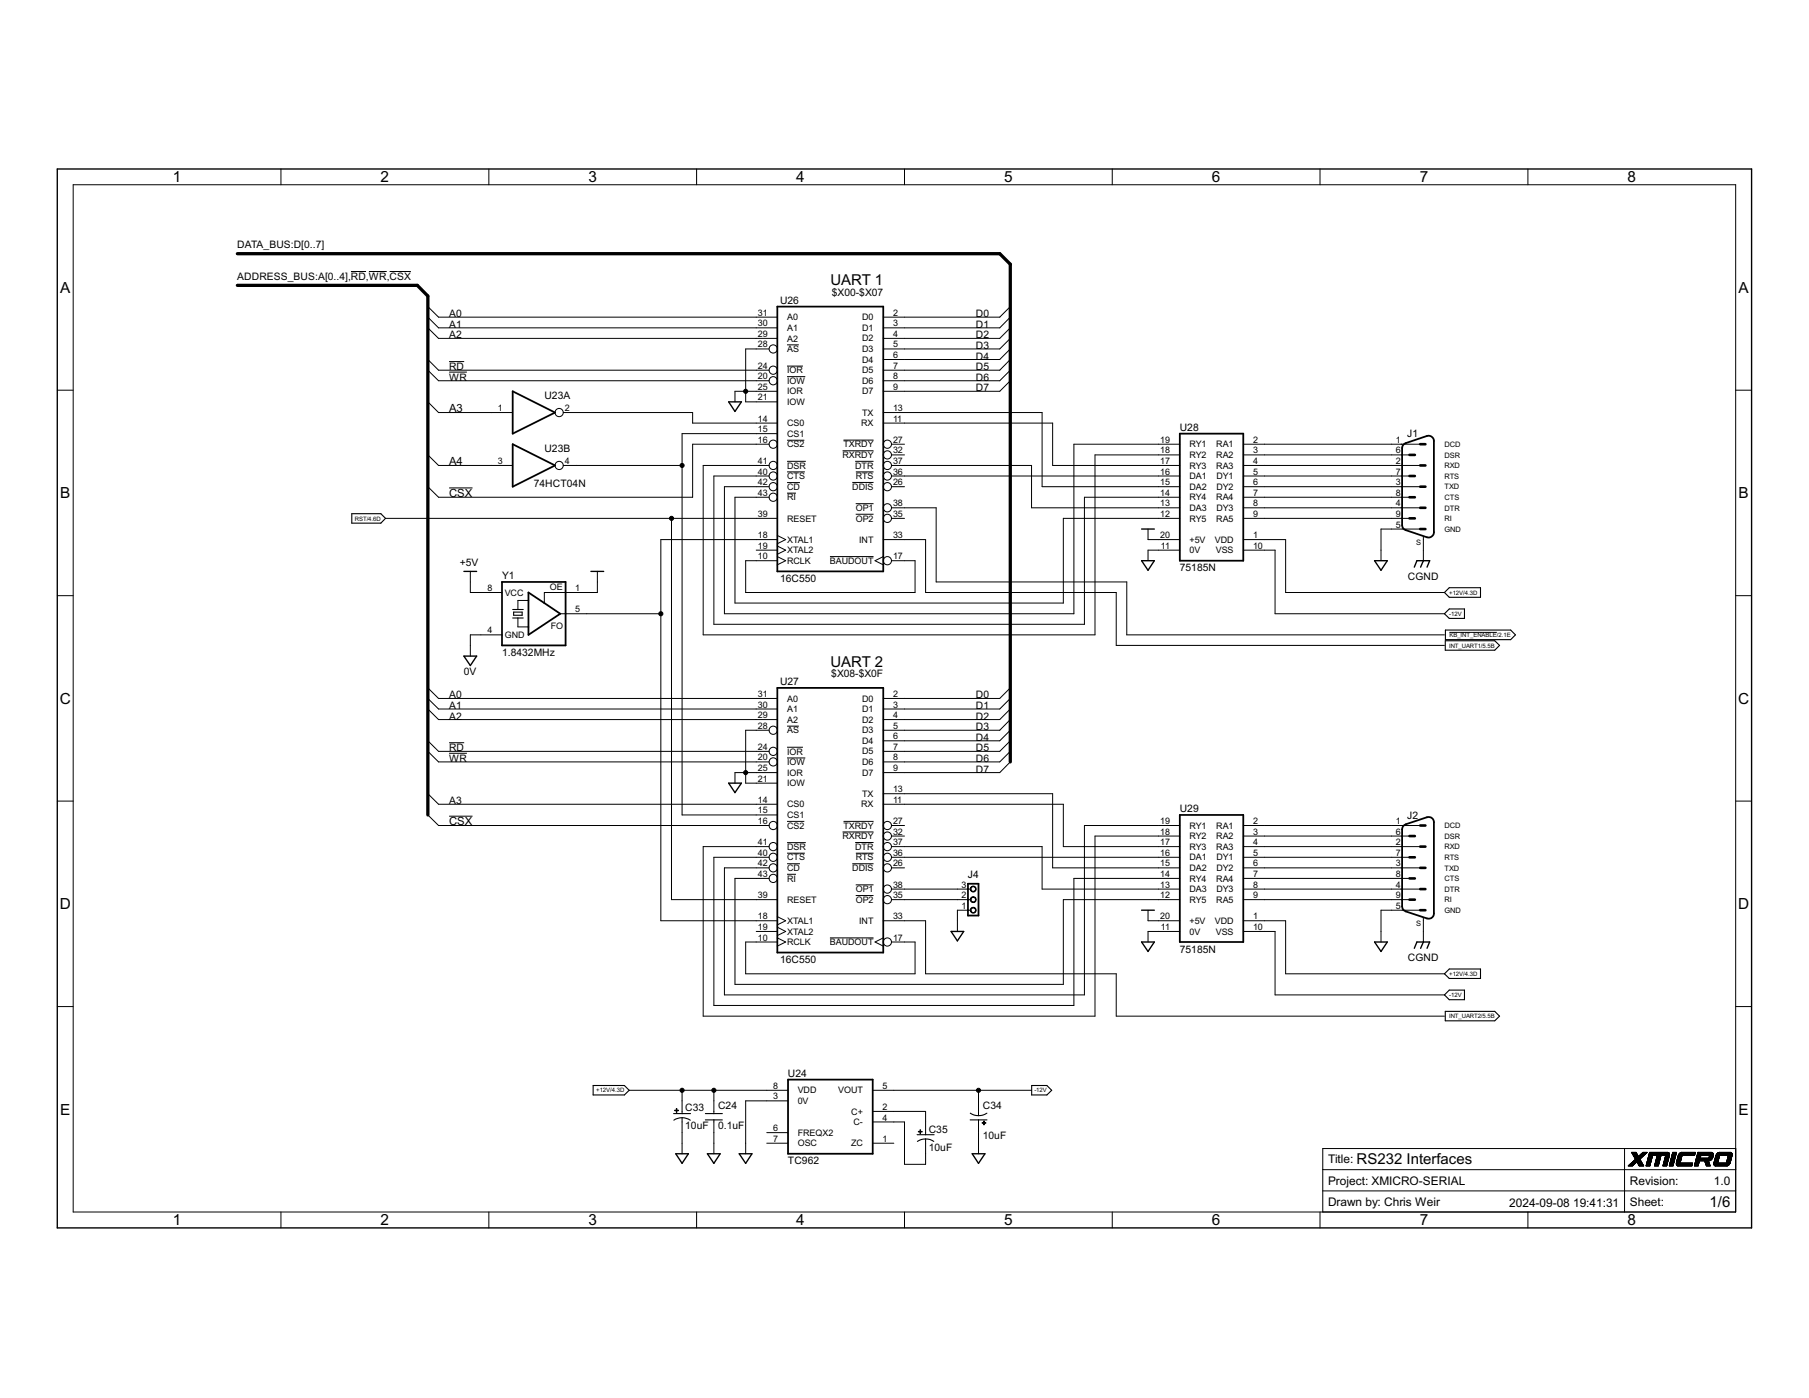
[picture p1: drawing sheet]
<svg xmlns="http://www.w3.org/2000/svg" width="279mm" height="216mm" viewBox="0 0 279 216" stroke-linecap="round" stroke-linejoin="round" font-family="sans-serif">
<g fill="none" stroke="#000" stroke-width=".15">
<path d="M11.3 28.5h256.8v158.7h-256.8zM43.4 26.1v2.4M75.5 26.1v2.4M107.6 26.1v2.4M139.7 26.1v2.4M171.8 26.1v2.4M203.9 26.1v2.4M236 26.1v2.4M54.2 41.9h2.3M57 41.9h2.7M60.2 41.9h3.3M66.1 47.3l1.6 1.7h52.4"/>
<path d="M66.1 49l1.6 1.6h52.4M66.1 50.6l1.6 1.7h52.4M66.1 55.5l1.6 1.7h51.1M66.1 57.2l1.6 1.6h51.1M69.4 55.8h2.3M69.4 57.5h2.7M118.8 53.9h-3.6v8.2h4.9M121.6 58.2h2.8M121.6 56.5h2.4M121.6 53.3h1.8M156 47.3l-1.6 1.7h-18M156 49l-1.6 1.6h-18"/>
<path d="M156 50.6l-1.6 1.7h-18M156 52.3l-1.6 1.6h-18M156 53.9l-1.6 1.6h-18M156 55.5l-1.6 1.7h-18M156 57.2l-1.6 1.6h-18M156 58.8l-1.6 1.6h-18M8.8 60.3h2.5M66.1 62.1l1.6 1.6h11.5M66.1 70.3l1.6 1.6h11.5M69.4 75.4h3.6M87 63.7h20v1.6h13.1M87 71.9h18.3"/>
<path d="M118.8 68.6h-11.8v8.2h-39.3l-1.6-1.6M118.8 76.8h-5.3v16.3h50.7v-13h18M118.8 73.5h-8.5v22.9h57.2v-19.6h14.7M120.1 60.4h-6.6v1.7M120.1 67h-14.8v58.9h14.8M121.6 68h2.6M121.6 74.5h1.9M121.6 72.9h2.7M121.6 71.2h2.9M121.6 76.2h1.3M130.1 69.6h4.8M130.3 68h4.6"/>
<path d="M131.6 74.5h3.3M132.1 71.2h2.8M132.2 79.4h2.7M132.2 77.8h2.7M132.2 72.9h2.7M136.4 65.3h26.2v6.6h19.6M136.4 63.7h24.6v11.5h21.2M137.7 68.6h2M137.7 75.2h2M137.7 70.3h2M137.7 73.5h44.5M137.7 71.9h21.6v6.5h22.9"/>
<path d="M137.7 78.4h6.9v11.5h29.4v8.1h49.1M182.2 68.6h-16.3v26.2h-54v-19.6h6.9M182.2 70.3h-13.1v27.7h-60.5v-26.1h10.2M192 68.6h27.4M192 75.2h27.4M192 70.3h25.7M192 73.5h25.7M192 71.9h27.4M192 78.4h27.4M192 76.8h25.7M268.1 60.3h2.4M8.8 92h2.5"/>
<path d="M59.5 80.1h60.6M72.6 88.2v3.3h4.9M77.5 98h-4.9v3.3M80 95.4v1.4h1.6M81.6 92.7h-1.6v1.4M86.5 94.8h15.6M92.3 88.2v3.3h-8.2v1.6M103.7 80.1v58.8h16.4M116.8 85h3.3M120.1 86l1.2 .6-1.2 .6M120.1 86.6h-4.9v4.9h26.1v-4.9h-3.6M120.1 82.7l1.2 .6-1.2 .7"/>
<path d="M120.1 83.3h-18v58.9h18M120.1 84.3l1.2 .7-1.2 .6M128.2 86h6.7M136.4 86l-1.3 .6 1.3 .6M136.4 83.3h6.6v8.2h29.4v8.2h50.7M137.7 80.1h2M177.3 81.7v1.6h4.9M182.2 85h-4.9v1.6M192 83.3h6.6v8.2h24.5M192 85h4.9v9.8h26.2M192 80.1h25.7M219.4 81.7h-6.1v4.9"/>
<path d="M219.8 82.8v3.8M223.9 97.7h7.3M268.1 92h2.4M66.1 106.2l1.6 1.7h52.4M66.1 107.9l1.6 1.6h52.4M66.1 109.5l1.6 1.6h52.4M66.1 114.4l1.6 1.6h51.1M66.1 116l1.6 1.7h51.1M69.4 114.7h2.3M69.4 116.3h2.7M118.8 112.8h-3.6v8.1h4.9M120.1 119.3h-6.6v1.6"/>
<path d="M121.6 117.1h2.8M121.6 115.4h2.4M121.6 112.1h1.8M156 106.2l-1.6 1.7h-18M156 107.9l-1.6 1.6h-18M156 109.5l-1.6 1.6h-18M156 111.1l-1.6 1.7h-18M156 112.8l-1.6 1.6h-18M156 114.4l-1.6 1.6h-18M156 116l-1.6 1.7h-18M156 117.7l-1.6 1.6h-18M8.8 123.7h2.5"/>
<path d="M66.1 122.6l1.6 1.6h52.4M66.1 125.9l1.6 1.6h51.1M69.4 126h3.6M118.8 135.7h-5.3v16.3h50.7v-13.1h18M118.8 132.4h-8.5v22.9h55.6v-19.6h16.3M121.6 126.9h2.6M121.6 133.4h1.9M121.6 131.8h2.7M121.6 130.1h2.9M121.6 135h1.3M130.1 128.5h4.8M130.3 126.9h4.6"/>
<path d="M131.6 133.4h3.3M132.1 130.1h2.8M132.2 138.3h2.7M132.2 136.7h2.7M132.2 131.8h2.7M136.4 124.2h27.8v6.5h18M136.4 122.6h26.2v11.4h19.6M137.7 127.5h2M137.7 134h2M137.7 129.1h2M137.7 138.9h12.2M137.7 132.4h44.5"/>
<path d="M137.7 130.7h23.3v6.6h21.2M137.7 137.3h12.2M182.2 127.5h-14.7v26.1h-55.6v-19.6h6.9M182.2 129.1h-13.1v27.8h-60.5v-26.2h10.2M192 127.5h27.4M192 134h27.4M192 129.1h25.7M192 138.9h25.7M192 132.4h25.7M192 130.7h27.4M192 137.3h27.4M192 135.7h25.7"/>
<path d="M268.1 123.7h2.4M8.8 155.4h2.5M116.8 143.8h3.3M120.1 144.8l1.2 .7-1.2 .6M120.1 145.5h-4.9v4.9h26.1v-4.9h-3.6M120.1 141.6l1.2 .6-1.2 .6M120.1 143.2l1.2 .6-1.2 .7M128.2 144.8h6.7M136.4 144.8l-1.3 .7 1.3 .6M136.4 142.2h6.6v8.2h29.4v6.5h50.7M149.9 140.6h-2v3.2M177.3 140.6v1.6h4.9"/>
<path d="M182.2 143.8h-4.9v1.7M192 142.2h6.6v8.2h24.5M192 143.8h4.9v9.8h26.2M219.4 140.6h-6.1v4.9M219.8 141.7v3.8M268.1 155.4h2.4M97.2 168.4h24.5M105.3 168.4v3.6M105.3 172.6v5.6M110.3 168.4v3.6M110.3 173v5.2M118.4 176.6h3.3"/>
<path d="M118.4 174.9h3.3M121.7 170h-6.5v8.2M134.8 171.6h8.2v3.6M134.8 173.3h4.9v6.5h3.3v-3.9M134.8 168.4h24.5M134.8 176.6h3.2M151.1 168.4v3.9M151.1 173v5.2M250.9 177.4v9.8M251.7 179.9h.6M251.9 179.7h.7M252 178h.7"/>
<path d="M252.1 178h.6M252.1 178.1h.7M252.1 178.2h.7M252.1 179.5h.7M252.2 178.2h.6M252.2 178.3h.7M252.2 179.4h1.3M252.2 178.4h.7M252.2 180h-.6M252.2 179.4h1.2M252.3 179.9h-.7M252.3 178.4h.6"/>
<path d="M252.3 179.3h1.1M252.3 178.5h.7M252.3 179.9h-.6M252.3 178.6h.7M252.4 179.2h1M252.4 178.6h1.3M252.4 179.8h-.7M252.4 179.8h-.6M252.4 178.7h1.2M252.5 179.2h.8M252.5 179.7h-.7M252.5 178.8h1"/>
<path d="M252.5 179.1h.8M252.5 178.8h.9M252.5 178.9h.9M252.5 179.7h-.6M252.6 179.6h-.7M252.6 179h.7M252.6 179.6h-.6M252.7 179.5l-.7 .1M252.7 179.5h-.6M252.8 179.4l-.7 .1M252.8 179.4l.7 .1M252.9 179.5h.6"/>
<path d="M252.9 179.5l.7 .1M252.9 179.6h.7M253 179.7h.6M253 179.7h.7M253 179.8h.7M253.1 179.9h.6M253.1 179.9h.7M253.1 178.6h.6M253.1 180h.7M253.3 179h-.7M253.3 178.4h.7M253.4 178.9h-.8"/>
<path d="M253.6 178.2h.6M253.6 178.7h-1.2M253.7 178h.6M253.8 178.5l-.7 .1M253.8 178.5h-.6M253.9 178.5h-.7M253.9 178.4h-.6M254 178.4h-.7M254 178.3h-.6M254.1 178.3h-.7M254.1 178.2h-.7M254.2 178.2h-.7"/>
<path d="M254.2 178.1h-.6M254.3 179.9h.5M254.3 179.9h.6M254.3 179.8h.6M254.3 178.1h-.7M254.3 179.7h.6M254.4 179.6h.5M254.4 179.5h.6M254.4 178h-.7M254.4 179.4h.6M254.4 179.3h.6M254.4 179.2h.6"/>
<path d="M254.5 179.2h.5M254.5 179.1h.6M254.5 179h.6M254.5 178.9h.6M254.6 178.9h.5M254.6 178.8h.5M254.6 178.7h.6M254.6 178.6h.6M254.6 178.5h.6M254.7 178.5h.5M254.7 178.4h3.1M254.7 178.3h3.1"/>
<path d="M254.7 178.2h3.1M254.7 178.1h3.1M254.8 178l3 .1M254.8 178h2.9M254.8 180h-.5M254.9 179.7h-.6M255 179.4h-.6M255 179.3h-.6M255.1 179.2h-.6M255.1 179.1h-.6M255.2 178.7l-.6 .1M255.2 178.6l-.6 .1"/>
<path d="M255.2 178.5h-.6M255.2 178.4l-.4 1.7M255.6 180h.5M255.6 179.9h.6M255.6 179.8h.6M255.6 179.7h.6M255.7 179.7h.5M255.7 179.6h.5M255.7 179.5h.6M255.7 179.4h.6M255.7 179.3h.6M255.8 179.3h.5"/>
<path d="M255.8 179.2h.5M255.8 179.1h.6M255.8 179h.6M255.8 178.9h.6M255.9 178.8h.5M255.9 178.8h.6M255.9 178.7h.6M255.9 178.6h.6M255.9 178.5h.6M256 178.4l-.5 1.6h.6l.4-1.6M256.2 179.9h-.6M256.2 179.8h-.6"/>
<path d="M256.2 179.7h-.6M256.3 179.4l-.6 .1M256.3 179.2h-.5M256.4 179.1h-.6M256.4 179h-.6M256.4 178.9h-.6M256.5 178.5l-.6 .1M256.5 178.5h-.5M256.9 179.9h.6M256.9 179.8h.6M256.9 179.7h.6M257 179.6h.5"/>
<path d="M257 179.5h.6M257 179.4h.6M257 179.3h.6M257.1 179.2h.5M257.1 179.1h.6M257.1 179h.6M257.1 178.9h.6M257.2 178.9h.5M257.2 178.8h.5M257.2 178.7h.6M257.2 178.6h.6M257.2 178.5h.6"/>
<path d="M257.3 178.5h.5M257.3 178.4l-.5 1.7 .6-.1M257.5 180h-.6M257.5 179.6h-.5M257.6 179.5l-.6 .1M257.6 179.3h-.6M257.7 179h-.6M257.7 178.9h-.5M257.8 178.1l-.2-.1h-2.8l-.6 2.1 .6-.1M257.8 178.1v.1M257.8 178.6l-.6 .1M257.8 178.4h-3.1"/>
<path d="M257.8 178.2v.3M257.8 178.5l-.4 1.6M257.9 180h.5M257.9 179.9h.5M257.9 179.8h.5M257.9 179.8h.6M257.9 179.7h.6M257.9 179.6h.6M258 179.5h.5M258 179.4h.6M258 179.3h.6M258 179.2h.6"/>
<path d="M258.1 179.1h.5M258.1 179h.6M258.1 178.9h.6M258.1 178.8h.6M258.2 178.7h.5M258.2 178.6h.6M258.2 178.5h.6M258.2 178.4h.6M258.3 178.4h.5M258.3 178.3h.5M258.3 178.2h.6M258.3 178.1h.6"/>
<path d="M258.3 178h.6M258.4 178h.5l-.5 2h-.6zM258.5 179.6h-.6M258.5 179.5l-.5 .1M258.6 179.3h-.6M258.7 179h-.6M258.7 178.9h-.6M258.7 178.7l-.6 .1M258.8 178.6l-.6 .1M258.8 178.3h-.5M258.9 178.2h-.6M258.9 179.6h2.5l-.1 .4h-2.2"/>
<path d="M258.9 179.8h2.5M258.9 179.7h2.5M258.9 178.1h-.6M258.9 179.8v.1M258.9 179.7v.1M258.9 179.9h2.4M258.9 179.5h.6M258.9 178h-.6M258.9 179.9h.1M258.9 179.5v.2M259 179.9h2.3M259 179.5h.5"/>
<path d="M259 179.9l.1 .2M259 180h2.3M259 179.4h.5M259 179.3h.6M259 179.2h.6M259 179.1h.6M259.1 179h.5M259.1 179h.6M259.1 178.9h.6M259.1 178.8h.6M259.1 178.7h.6M259.2 178.6h.5"/>
<path d="M259.2 178.6h.6M259.2 178.5h.6M259.2 178.4h2.5M259.2 178.4l-.3 1.1M259.3 178.4h2.4M259.3 178.3h2.4M259.3 178.3l-.1 .1M259.3 178.2h2.5M259.4 178.2h2.4M259.4 178.2l-.1 .1M259.4 178.1h2.4M259.5 178.1h2.3"/>
<path d="M259.5 178.1l.2-.1h2.1l-.1 .4h-2.5M259.5 179.6h-.6M259.5 178.1l-.1 .1M259.5 179.4l-.5 .1M259.6 179.3l-.6 .1M259.6 178h2.2M259.6 179.3h-.6M259.7 178.9h-.6M259.7 178.8l-.6 .1M259.8 178.5h-.6M259.8 178.4l-.3 1.2M261.4 179.7h-2.5"/>
<path d="M261.7 179.9h.6M261.8 179.8h.5M261.8 178.3h-2.5M261.8 179.7h.6M261.8 179.6h.6M261.8 179.5h.6M261.9 179.5h.5M261.9 179.4h.5M261.9 179.2h2.2M262 179h2.4M262 178.9h2.4M262 178.9h2.5"/>
<path d="M262 178.8h2.5M262 178.8h.6M262 178.7h.6M262.1 178.7h.5M262.1 178.6h.5M262.1 178.6h.6M262.1 178.5h.6M262.1 178.4h2.5M262.1 178.3h2.5M262.2 178.3h2.4M262.2 178.2h2.4M262.2 178.1h2.4"/>
<path d="M262.2 178l2.3 .1M262.2 178h2.3M262.3 178l-.6 2.1 .6-.1M262.3 178h2.2M262.3 178l.4 .4-.1 .5M262.3 180h-.6M262.4 179.7h-.6M262.4 179.4h-.5M262.5 179.3h-.6M262.5 179.3l-.2 .8M262.7 178.6h-.6M262.7 178.5h-.6"/>
<path d="M263.3 179.3h.6M263.3 179.3l.3 .8M263.3 179.4h.6M263.3 179.3l.6 .1M263.4 179.5h.5M263.4 179.6h.6M263.4 179.7h.6M263.5 179.8h.5M263.5 179.9h.6M263.5 179.8h.6M263.5 180h.6M263.8 179.3l.3 .8-.6-.1"/>
<path d="M263.9 178.8h.6M264 178.8h.5M264 178.7h.5M264 179.3h-2.1M264 178.6h.6M264 178.5h.6M264.1 178.4l-.2 .5M264.2 179.2h-2.3M264.2 179.2l-.2 .1M264.3 179.1h-2.4M264.3 179.1l-.1 .1M264.3 179.1h-2.3"/>
<path d="M264.4 179l-.1 .1M264.4 179h-2.4M264.5 178l.1 .2M264.5 178.9l-.1 .1M264.5 178.8v.1M264.5 178.7l-.5 .1M264.5 178.7v.1M264.6 178.6l-.6 .1M264.6 178.2h.1M264.6 178.5h-.6M264.6 178.2v.1M264.6 178.5l-.1 .2"/>
<path d="M264.6 178.4h-2.5M264.6 178.3v.1M264.6 178.4v.1M264.7 179.7h2.4M264.7 179.7v.1M264.7 179.9h2.4M264.7 179.8h2.4M264.7 179.7h2.5M264.7 179.5h.6M264.7 179.5v.1M264.7 179.6v.1M264.7 179.8l.1 .1"/>
<path d="M264.8 179.9h2.2M264.8 179.5h.5M264.8 179.9v.1M264.8 180h2.2M264.8 179.4h.5M264.8 179.3h.5M264.8 179.3h.6M264.8 179.2h.6M264.8 179.1h.6M264.9 179h.5M264.9 179h.6M264.9 178.9h.6"/>
<path d="M264.9 178.8h.6M264.9 178.7h.6M265 178.7h.5M265 178.6h.6M265 178.5h.6M265 178.5l-.3 1M265 178.4h2.5M265.1 178.4h2.4M265.1 178.3h2.4M265.2 178.2h2.3M265.3 178.1h2.2M265.3 179.6h-.6"/>
<path d="M265.3 178.1l-.3 .4M265.3 179.5h-.5M265.3 178.1h2.1M265.4 178h2M265.4 178l-.1 .1M265.4 179.2h-.6M265.4 179.1h-.5M265.5 178.8h-.6M265.5 178.7h-.5M265.6 178.6h-.6M265.6 178l-.3 1.6M266.7 179.5h.5"/>
<path d="M266.7 179.5h.6M266.7 179.4h.6M266.7 179.3h.6M266.7 179.2h.6M266.8 179.2h.5M266.8 179.1h.5M266.8 179.1h.6M266.8 179h.6M266.8 178.9h.6M266.8 178.8h.6M266.9 178.7h.5M266.9 178.6h.6"/>
<path d="M266.9 178.5h.6M267 178.5h.5M267 178.4l-.4 1.2M267 179.9l-.3 .2M267.1 179.9h-.1M267.1 179.8h-2.4M267.1 179.7v.2M267.2 179.7h-.1M267.2 179.6h-2.5M267.2 179.6h-.6M267.2 179.6v.1M267.3 179.5h-.6"/>
<path d="M267.3 179.3l-.6 .1M267.3 179.3h-.6M267.4 179h-.6M267.4 178h.1M267.4 178l.1 .1M267.4 178.8h-.5M267.5 178.7h-.6M267.5 178.1v.1M267.5 178.6h-.6M267.5 178.1h-2.3M267.5 178.5l-.3 1.1M267.5 178.4h-2.5"/>
<path d="M267.5 178.3h-2.4M267.5 178.2h-2.4M267.5 178.4v.1M267.5 178.2v.2M268.1 177.4h-63.8v9.8M43.4 187.2v2.4M75.5 187.2v2.4M107.6 187.2v2.4M139.7 187.2v2.4M171.8 187.2v2.4M203.9 187.2v2.4M204.3 180.6h63.8"/>
<path d="M204.3 183.9h63.8M236 187.2v2.4M252.1 180l-.6 .1 1.1-1.1-.6-1h.7l.3 .6 .8-.6h.6l-1.1 1 .6 1.1-.7-.1-.4-.6-.7 .7M252.2 180h-.7M253.2 180h.6M254.3 180h.5M256.9 180h.5M257.8 180h.6M261.7 180h.6M264.8 180h2.1M264.8 180h.1M264.9 180h.1"/>
<path d="M264.9 180h1.9M264.9 180l.1 .1"/>
<circle cx="119.4" cy="53.9" r=".64"/>
<circle cx="119.4" cy="58.8" r=".64"/>
<circle cx="119.4" cy="57.2" r=".64"/>
<circle cx="86.4" cy="71.9" r=".64"/>
<circle cx="86.4" cy="63.7" r=".64"/>
<circle cx="119.4" cy="68.6" r=".64"/>
<circle cx="119.4" cy="73.5" r=".64"/>
<circle cx="119.4" cy="75.2" r=".64"/>
<circle cx="119.4" cy="76.8" r=".64"/>
<circle cx="119.4" cy="71.9" r=".64"/>
<circle cx="137.1" cy="68.6" r=".64"/>
<circle cx="137.1" cy="73.5" r=".64"/>
<circle cx="137.1" cy="70.3" r=".64"/>
<circle cx="137.1" cy="75.2" r=".64"/>
<circle cx="137.1" cy="71.9" r=".64"/>
<circle cx="137.1" cy="78.4" r=".64"/>
<circle cx="137.1" cy="80.1" r=".64"/>
<circle cx="137.1" cy="86.6" r=".64"/>
<circle cx="119.4" cy="112.8" r=".64"/>
<circle cx="119.4" cy="117.7" r=".64"/>
<circle cx="119.4" cy="116" r=".64"/>
<circle cx="119.4" cy="127.5" r=".64"/>
<circle cx="119.4" cy="130.7" r=".64"/>
<circle cx="119.4" cy="134" r=".64"/>
<circle cx="119.4" cy="132.4" r=".64"/>
<circle cx="119.4" cy="135.7" r=".64"/>
<circle cx="137.1" cy="134" r=".64"/>
<circle cx="137.1" cy="127.5" r=".64"/>
<circle cx="137.1" cy="138.9" r=".64"/>
<circle cx="137.1" cy="137.3" r=".64"/>
<circle cx="137.1" cy="129.1" r=".64"/>
<circle cx="137.1" cy="130.7" r=".64"/>
<circle cx="137.1" cy="132.4" r=".64"/>
<circle cx="137.1" cy="145.5" r=".64"/>
</g>
<g fill="none" stroke="#000" stroke-width=".17">
<path d="M54.3 79.3h4.5l.7 .8-.7 .7h-4.5zM79.2 95.4h1.6M79.2 94.1h1.6M79.3 94.5h1.3v.5h-1.3zM223.1 91.5l.7-.7h4.9v1.4h-4.9zM223.1 94.8l.7-.8h2.4v1.5h-2.4zM223.2 99h7.7l.7 .7-.7 .7h-7.7zM223.2 97.3h10.1l.8 .7-.8 .8h-10.1zM223.2 156.2h7.7l.7 .7-.7 .7h-7.7zM223.8 149.6h4.9v1.5h-4.9l-.7-.7zM223.8 152.9h2.4v1.5h-2.4l-.7-.8zM91.6 167.6h4.8l.8 .8-.8 .7h-4.8z"/>
<path d="M104 172h2.7M104.1 173a2.31 2.31 0 0 1 2.5 0M108.9 173h2.7M108.9 172h2.7M141.6 175.2h2.7M141.7 176.3a2.31 2.31 0 0 1 2.5 0M149.8 173h2.6M149.9 171.9a2.34 2.34 0 0 0 2.5 0M159.3 167.6h2.4l.7 .8-.7 .7h-2.4z"/>
</g>
<path d="M120.1 47.3h16.3v40.9h-16.3zM79.2 68.6l6.5 3.3-6.5 3.3zM79.2 60.4l6.5 3.3-6.5 3.3zM182.2 67h9.8v19.6h-9.8zM216.7 68.7l.4-.3 3.3-1.1a.82 .82 0 0 1 1.1 .8v14.1a.83 .83 0 0 1-1.1 .8l-3.3-1.1a.78 .78 0 0 1-.5-.8v-11.9zM77.5 89.9h9.9v9.8h-9.9zM81.6 91.5l4.9 3.3-4.9 3.2zM120.1 106.2h16.3v40.9h-16.3zM149.5 136.5h1.6v4.9h-1.6zM182.2 125.9h9.8v19.6h-9.8zM216.7 127.6l.4-.3 3.5-1.1a.8 .8 0 0 1 .9 .8v14.1a.8 .8 0 0 1-1.1 .7l-3.3-1a.79 .79 0 0 1-.5-.8v-11.9zM121.7 166.7h13.1v11.5h-13.1z" fill="none" stroke="#000" stroke-width=".28"/>
<g fill="none" stroke="#000" stroke-width=".21">
<path d="M8.8 26.1h261.7v163.5h-261.7zM112.5 62.1h2l-1 1.4zM71.6 88.2h2M91.3 88.2h1.9M176.3 86.6h2l-1 1.5zM176.3 81.7h2M212.3 86.6h2l-1 1.5zM218.4 87.6l.4-1h2l-.4 1M219.8 86.6l-.4 1M71.6 101.3h2l-1 1.5zM112.5 120.9h2l-1 1.5zM146.9 143.8h1.9l-.9 1.5z"/>
<path d="M176.3 145.5h2l-1 1.4zM176.3 140.6h2M212.3 145.5h2l-1 1.4zM218.4 146.5l.4-1h2l-.4 1M219.8 145.5l-.4 1M104.4 178.2h1.9l-1 1.5zM109.3 178.2h1.9l-.9 1.5zM114.2 178.2h1.9l-.9 1.5zM150.2 178.2h1.9l-1 1.5z"/>
</g>
<g fill="#000" stroke="#000" stroke-width=".15">
<path d="M150 136.9a.46 .46 0 0 1 .7 .2 .46 .46 0 0 1-.3 .6 .46 .46 0 0 1-.5-.4h.1a.37 .37 0 0 1 .5-.3 .37 .37 0 0 1 .1 .6 .37 .37 0 0 1-.6-.1v-.2h-.1z" fill-rule="evenodd"/>
<path d="M150 138.6a.46 .46 0 0 1 .7 .1 .46 .46 0 0 1-.3 .7 .46 .46 0 0 1-.5-.5h.1a.37 .37 0 0 1 .5-.3 .37 .37 0 0 1 .1 .6 .37 .37 0 0 1-.6-.1v-.2h-.1z" fill-rule="evenodd"/>
<path d="M150 140.2a.46 .46 0 0 1 .7 .2 .46 .46 0 0 1-.3 .6 .46 .46 0 0 1-.5-.4h.1a.36 .36 0 0 1 .5-.3 .36 .36 0 0 1 .1 .6 .36 .36 0 0 1-.6-.2v-.1h-.1z" fill-rule="evenodd"/>
<circle cx="105.3" cy="71.9" r=".32"/>
<circle cx="115.2" cy="60.4" r=".32"/>
<circle cx="102.1" cy="94.8" r=".32"/>
<circle cx="103.7" cy="80.1" r=".32"/>
<circle cx="115.2" cy="119.3" r=".32"/>
<circle cx="105.3" cy="168.4" r=".32"/>
<circle cx="110.3" cy="168.4" r=".32"/>
<circle cx="151.1" cy="168.4" r=".32"/>
</g>
<g fill="none" stroke="#000" stroke-width=".4">
<path d="M217.7 76.8h.8M217.7 73.5h.8M217.7 70.3h.8M219.4 78.4h.8M219.4 75.2h.8M219.4 71.9h.8M219.4 68.6h.8M217.7 80.1h.8M219.4 81.7h.8M217.7 138.9h.8M217.7 135.7h.8M217.7 132.4h.8"/>
<path d="M217.7 129.1h.8M219.4 137.3h.8M219.4 134h.8M219.4 130.7h.8M219.4 127.5h.8M219.4 140.6h.8"/>
</g>
<path d="M104.2 171.4h.6v.1h-.6zM104.5 171.2v.6zM141.8 174.7h.6v.1h-.6zM142.1 174.5h.1v.6h-.1zM151.7 173.4h.6v.1h-.6zM151.9 173.1h.1v.6h-.1z" fill="#000" stroke="#000" stroke-width=".15"/>
<path d="M36.7 39.2h117.7l1.6 1.6v76.9M36.7 44.1h27.8l1.6 1.6v80.2" fill="none" stroke="#000" stroke-width=".51"/>
<g font-size="2.6">
<text x="26.7" y="28.1">1</text>
<text x="58.8" y="28.1">2</text>
<text x="90.9" y="28.1">3</text>
<text x="123" y="28.1">4</text>
<text x="155.1" y="28.1">5</text>
<text x="187.2" y="28.1">6</text>
<text x="219.3" y="28.1">7</text>
<text x="251.4" y="28.1">8</text>
<text x="9.3" y="45.2">A</text>
<text x="128.3" y="44.1">UART 1</text>
<text x="268.5" y="45.2">A</text>
<text x="9.3" y="77">B</text>
<text x="268.5" y="77">B</text>
<text x="128.3" y="103">UART 2</text>
<text x="9.2" y="108.7">C</text>
<text x="268.5" y="108.7">C</text>
<text x="9.2" y="140.4">D</text>
<text x="268.5" y="140.4">D</text>
<text x="9.3" y="172.1">E</text>
<text x="268.5" y="172.1">E</text>
<text x="209.5" y="179.8">RS232 Interfaces</text>
<text x="26.7" y="189.2">1</text>
<text x="58.8" y="189.2">2</text>
<text x="90.9" y="189.2">3</text>
<text x="123" y="189.2">4</text>
<text x="155.1" y="189.2">5</text>
<text x="187.2" y="189.2">6</text>
<text x="219.3" y="189.2">7</text>
<text x="251.4" y="189.2">8</text>
<text x="264" y="186.3">1/6</text>
</g>
<g font-size="2.1">
<text x="205.1" y="179.7">Title:</text>
<text x="205.1" y="182.9">Project: XMICRO-SERIAL</text>
<text x="251.7" y="182.9">Revision:</text>
<text x="264.7" y="182.9">1.0</text>
<text x="205.1" y="186.2">Drawn by: Chris Weir</text>
<text x="233.1" y="186.4">2024-09-08</text>
<text x="243" y="186.4">19:41:31</text>
<text x="251.7" y="186.2">Sheet:</text>
</g>
<g font-size="1.9">
<text x="69.4" y="63.7">A3</text>
<text x="69.4" y="71.9">A4</text>
<text x="69.4" y="76.8">CSX</text>
<text x="69.4" y="127.5">CSX</text>
</g>
<g font-size="1.8">
<text x="36.7" y="38.4">DATA_BUS:D[0..7]</text>
<text x="36.7" y="43.3">ADDRESS_BUS:A[0..4],RD,WR,CSX</text>
<text x="120.5" y="46.9">U26</text>
<text x="128.5" y="45.7">$X00-$X07</text>
<text x="69.4" y="52.3">A2</text>
<text x="69.4" y="50.6">A1</text>
<text x="69.4" y="49">A0</text>
<text x="150.7" y="53.9">D3</text>
<text x="150.7" y="52.3">D2</text>
<text x="150.7" y="50.6">D1</text>
<text x="150.7" y="49">D0</text>
<text x="69.4" y="57.2">RD</text>
<text x="69.4" y="58.8">WR</text>
<text x="150.7" y="58.8">D6</text>
<text x="150.7" y="57.2">D5</text>
<text x="150.7" y="55.5">D4</text>
<text x="84.1" y="61.7">U23A</text>
<text x="150.7" y="60.4">D7</text>
<text x="84.1" y="69.8">U23B</text>
<text x="182.2" y="66.6">U28</text>
<text x="217.3" y="67.5">J1</text>
<text x="82.4" y="75.2">74HCT04N</text>
<text x="71" y="87.4">+5V</text>
<text x="77.5" y="89.5">Y1</text>
<text x="120.5" y="89.9">16C550</text>
<text x="182.2" y="88.2">75185N</text>
<text x="217.5" y="89.5">CGND</text>
<text x="77.5" y="101.3">1.8432MHz</text>
<text x="69.4" y="107.9">A0</text>
<text x="71.6" y="104.3">0V</text>
<text x="120.5" y="105.8">U27</text>
<text x="128.4" y="104.6">$X08-$X0F</text>
<text x="150.7" y="107.9">D0</text>
<text x="69.4" y="111.1">A2</text>
<text x="69.4" y="109.5">A1</text>
<text x="150.7" y="112.8">D3</text>
<text x="150.7" y="111.1">D2</text>
<text x="150.7" y="109.5">D1</text>
<text x="69.4" y="116">RD</text>
<text x="69.4" y="117.7">WR</text>
<text x="150.7" y="119.3">D7</text>
<text x="150.7" y="117.7">D6</text>
<text x="150.7" y="116">D5</text>
<text x="150.7" y="114.4">D4</text>
<text x="69.4" y="124.2">A3</text>
<text x="182.2" y="125.4">U29</text>
<text x="217.3" y="126.4">J2</text>
<text x="149.5" y="135.7">J4</text>
<text x="120.5" y="148.7">16C550</text>
<text x="182.2" y="147.1">75185N</text>
<text x="217.5" y="148.4">CGND</text>
<text x="121.7" y="166.3">U24</text>
<text x="105.8" y="171.6">C33</text>
<text x="110.9" y="171.2">C24</text>
<text x="151.8" y="171.2">C34</text>
<text x="105.8" y="174.4">10uF</text>
<text x="110.9" y="174.3">0.1uF</text>
<text x="121.7" y="179.8">TC962</text>
<text x="143.5" y="177.7">10uF</text>
<text x="143.5" y="174.9">C35</text>
<text x="151.8" y="176">10uF</text>
</g>
<g font-size="1.5">
<text x="117" y="53.7">28</text>
<text x="117" y="52">29</text>
<text x="117" y="50.4">30</text>
<text x="117" y="48.8">31</text>
<text x="121.6" y="52.7">A2</text>
<text x="121.6" y="51.1">A1</text>
<text x="121.6" y="49.5">A0</text>
<text x="133.2" y="49.5">D0</text>
<text x="133.2" y="51.1">D1</text>
<text x="133.2" y="52.7">D2</text>
<text x="137.9" y="48.8">2</text>
<text x="137.9" y="50.4">3</text>
<text x="137.9" y="52">4</text>
<text x="137.9" y="53.7">5</text>
<text x="117" y="58.6">20</text>
<text x="117" y="56.9">24</text>
<text x="121.6" y="59.3">IOW</text>
<text x="121.6" y="57.7">IOR</text>
<text x="121.6" y="54.4">AS</text>
<text x="133.2" y="54.4">D3</text>
<text x="133.2" y="56">D4</text>
<text x="133.2" y="57.6">D5</text>
<text x="133.2" y="59.3">D6</text>
<text x="137.9" y="55.3">6</text>
<text x="137.9" y="56.9">7</text>
<text x="137.9" y="58.6">8</text>
<text x="76.9" y="63.5">1</text>
<text x="87.2" y="63.5">2</text>
<text x="117" y="65.1">14</text>
<text x="117" y="61.8">21</text>
<text x="117" y="60.2">25</text>
<text x="121.6" y="65.8">CS0</text>
<text x="121.6" y="62.6">IOW</text>
<text x="121.6" y="60.9">IOR</text>
<text x="133" y="65.8">RX</text>
<text x="133.2" y="60.9">D7</text>
<text x="133.2" y="64.2">TX</text>
<text x="137.9" y="60.2">9</text>
<text x="137.9" y="65.1">11</text>
<text x="137.9" y="63.5">13</text>
<text x="76.9" y="71.7">3</text>
<text x="87.2" y="71.7">4</text>
<text x="117" y="66.7">15</text>
<text x="117" y="68.4">16</text>
<text x="117" y="71.7">41</text>
<text x="121.6" y="67.5">CS1</text>
<text x="121.6" y="69.1">CS2</text>
<text x="130.1" y="70.7">RXRDY</text>
<text x="130.3" y="69.1">TXRDY</text>
<text x="137.9" y="68.4">27</text>
<text x="137.9" y="70">32</text>
<text x="137.9" y="71.7">37</text>
<text x="179.2" y="68.4">19</text>
<text x="179.2" y="70">18</text>
<text x="179.2" y="71.7">17</text>
<text x="183.7" y="69.1">RY1</text>
<text x="183.7" y="70.7">RY2</text>
<text x="187.9" y="69.1">RA1</text>
<text x="187.9" y="70.7">RA2</text>
<text x="193.5" y="68.4">2</text>
<text x="193.5" y="70">3</text>
<text x="193.5" y="71.7">4</text>
<text x="215.6" y="68.4">1</text>
<text x="215.6" y="71.7">2</text>
<text x="215.6" y="70">6</text>
<text x="117" y="73.3">40</text>
<text x="117" y="74.9">42</text>
<text x="117" y="76.6">43</text>
<text x="121.6" y="74">CTS</text>
<text x="121.6" y="72.4">DSR</text>
<text x="121.6" y="75.6">CD</text>
<text x="121.6" y="77.3">RI</text>
<text x="131.6" y="75.6">DDIS</text>
<text x="132.1" y="72.4">DTR</text>
<text x="132.2" y="74">RTS</text>
<text x="137.9" y="74.9">26</text>
<text x="137.9" y="73.3">36</text>
<text x="179.2" y="73.3">16</text>
<text x="179.2" y="74.9">15</text>
<text x="179.2" y="76.6">14</text>
<text x="183.7" y="74">DA1</text>
<text x="183.7" y="75.6">DA2</text>
<text x="183.7" y="72.4">RY3</text>
<text x="183.7" y="77.3">RY4</text>
<text x="187.9" y="72.4">RA3</text>
<text x="187.9" y="77.3">RA4</text>
<text x="187.9" y="74">DY1</text>
<text x="187.9" y="75.6">DY2</text>
<text x="193.5" y="76.6">7</text>
<text x="193.5" y="73.3">5</text>
<text x="193.5" y="74.9">6</text>
<text x="215.6" y="74.9">3</text>
<text x="215.6" y="73.3">7</text>
<text x="215.6" y="76.6">8</text>
<text x="117" y="83.1">18</text>
<text x="117" y="79.8">39</text>
<text x="121.6" y="83.8">XTAL1</text>
<text x="121.6" y="80.5">RESET</text>
<text x="132.2" y="80.5">OP2</text>
<text x="132.2" y="78.9">OP1</text>
<text x="132.7" y="83.8">INT</text>
<text x="137.9" y="83.1">33</text>
<text x="137.9" y="79.8">35</text>
<text x="137.9" y="78.2">38</text>
<text x="179.2" y="83.1">20</text>
<text x="179.2" y="78.2">13</text>
<text x="179.2" y="79.8">12</text>
<text x="183.7" y="83.8">+5V</text>
<text x="183.7" y="78.9">DA3</text>
<text x="183.7" y="80.5">RY5</text>
<text x="187.6" y="83.8">VDD</text>
<text x="187.9" y="80.5">RA5</text>
<text x="187.9" y="78.9">DY3</text>
<text x="193.5" y="83.1">1</text>
<text x="193.5" y="79.8">9</text>
<text x="193.5" y="78.2">8</text>
<text x="215.6" y="78.2">4</text>
<text x="215.6" y="81.5">5</text>
<text x="215.6" y="79.8">9</text>
<text x="117" y="86.4">10</text>
<text x="117" y="84.7">19</text>
<text x="121.6" y="87.1">RCLK</text>
<text x="121.6" y="85.5">XTAL2</text>
<text x="128.2" y="87.1">BAUDOUT</text>
<text x="137.9" y="86.4">17</text>
<text x="179.3" y="84.7">11</text>
<text x="183.7" y="85.5">0V</text>
<text x="187.8" y="85.4">VSS</text>
<text x="193.5" y="84.7">10</text>
<text x="75.3" y="91.3">8</text>
<text x="77.9" y="92">VCC</text>
<text x="84.9" y="91.2">OE</text>
<text x="88.9" y="94.5">5</text>
<text x="88.9" y="91.3">1</text>
<text x="75.3" y="97.8">4</text>
<text x="77.9" y="98.5">GND</text>
<text x="85.1" y="97.1">FO</text>
<text x="117" y="107.6">31</text>
<text x="137.9" y="107.6">2</text>
<text x="117" y="112.5">28</text>
<text x="117" y="110.9">29</text>
<text x="117" y="109.3">30</text>
<text x="121.6" y="113.3">AS</text>
<text x="121.6" y="111.6">A2</text>
<text x="121.6" y="110">A1</text>
<text x="121.6" y="108.4">A0</text>
<text x="133.2" y="108.3">D0</text>
<text x="133.2" y="110">D1</text>
<text x="133.2" y="111.6">D2</text>
<text x="133.2" y="113.3">D3</text>
<text x="137.9" y="109.3">3</text>
<text x="137.9" y="110.9">4</text>
<text x="137.9" y="112.5">5</text>
<text x="117" y="117.4">20</text>
<text x="117" y="115.8">24</text>
<text x="117" y="119.1">25</text>
<text x="121.6" y="118.2">IOW</text>
<text x="121.6" y="116.5">IOR</text>
<text x="121.6" y="119.8">IOR</text>
<text x="133.2" y="114.9">D4</text>
<text x="133.2" y="116.5">D5</text>
<text x="133.2" y="118.2">D6</text>
<text x="133.2" y="119.8">D7</text>
<text x="137.9" y="114.2">6</text>
<text x="137.9" y="115.8">7</text>
<text x="137.9" y="117.4">8</text>
<text x="137.9" y="119.1">9</text>
<text x="117" y="124">14</text>
<text x="117" y="125.6">15</text>
<text x="117" y="120.7">21</text>
<text x="121.6" y="124.7">CS0</text>
<text x="121.6" y="121.4">IOW</text>
<text x="133" y="124.7">RX</text>
<text x="133.2" y="123.1">TX</text>
<text x="137.9" y="124">11</text>
<text x="137.9" y="122.4">13</text>
<text x="117" y="127.3">16</text>
<text x="117" y="130.5">41</text>
<text x="121.6" y="126.3">CS1</text>
<text x="121.6" y="128">CS2</text>
<text x="121.6" y="131.2">DSR</text>
<text x="130.1" y="129.6">RXRDY</text>
<text x="130.3" y="128">TXRDY</text>
<text x="132.1" y="131.2">DTR</text>
<text x="137.9" y="127.3">27</text>
<text x="137.9" y="128.9">32</text>
<text x="137.9" y="130.5">37</text>
<text x="179.2" y="127.3">19</text>
<text x="179.2" y="128.9">18</text>
<text x="179.2" y="130.5">17</text>
<text x="183.7" y="128">RY1</text>
<text x="183.7" y="129.6">RY2</text>
<text x="183.7" y="131.2">RY3</text>
<text x="187.9" y="128">RA1</text>
<text x="187.9" y="129.6">RA2</text>
<text x="187.9" y="131.2">RA3</text>
<text x="193.5" y="127.3">2</text>
<text x="193.5" y="128.9">3</text>
<text x="193.5" y="130.5">4</text>
<text x="215.6" y="127.3">1</text>
<text x="215.6" y="130.5">2</text>
<text x="215.6" y="128.9">6</text>
<text x="117" y="132.2">40</text>
<text x="117" y="133.8">42</text>
<text x="117" y="135.4">43</text>
<text x="121.6" y="132.9">CTS</text>
<text x="121.6" y="134.5">CD</text>
<text x="121.6" y="136.2">RI</text>
<text x="131.6" y="134.5">DDIS</text>
<text x="132.2" y="137.8">OP1</text>
<text x="132.2" y="132.9">RTS</text>
<text x="137.9" y="133.8">26</text>
<text x="137.9" y="132.2">36</text>
<text x="137.9" y="137.1">38</text>
<text x="148.5" y="137.1">3</text>
<text x="179.2" y="132.2">16</text>
<text x="179.2" y="133.8">15</text>
<text x="179.2" y="137.1">13</text>
<text x="179.2" y="135.4">14</text>
<text x="183.7" y="132.9">DA1</text>
<text x="183.7" y="134.5">DA2</text>
<text x="183.7" y="137.8">DA3</text>
<text x="183.7" y="136.2">RY4</text>
<text x="187.9" y="136.1">RA4</text>
<text x="187.9" y="132.9">DY1</text>
<text x="187.9" y="134.5">DY2</text>
<text x="187.9" y="137.8">DY3</text>
<text x="193.5" y="135.4">7</text>
<text x="193.5" y="132.2">5</text>
<text x="193.5" y="133.8">6</text>
<text x="193.5" y="137.1">8</text>
<text x="215.6" y="133.8">3</text>
<text x="215.6" y="137.1">4</text>
<text x="215.6" y="132.2">7</text>
<text x="215.6" y="135.4">8</text>
<text x="117" y="142">18</text>
<text x="117" y="143.6">19</text>
<text x="117" y="138.7">39</text>
<text x="121.6" y="142.7">XTAL1</text>
<text x="121.6" y="139.4">RESET</text>
<text x="132.2" y="139.4">OP2</text>
<text x="132.7" y="142.7">INT</text>
<text x="137.9" y="142">33</text>
<text x="137.9" y="138.7">35</text>
<text x="148.5" y="140.3">1</text>
<text x="148.5" y="138.7">2</text>
<text x="179.2" y="142">20</text>
<text x="179.2" y="138.7">12</text>
<text x="179.3" y="143.6">11</text>
<text x="183.7" y="142.7">+5V</text>
<text x="183.7" y="139.4">RY5</text>
<text x="187.6" y="142.7">VDD</text>
<text x="187.9" y="139.4">RA5</text>
<text x="193.5" y="142">1</text>
<text x="193.5" y="143.6">10</text>
<text x="193.5" y="138.7">9</text>
<text x="215.6" y="140.3">5</text>
<text x="215.6" y="138.7">9</text>
<text x="117" y="145.2">10</text>
<text x="121.6" y="146">RCLK</text>
<text x="121.6" y="144.3">XTAL2</text>
<text x="128.2" y="146">BAUDOUT</text>
<text x="137.9" y="145.2">17</text>
<text x="183.7" y="144.3">0V</text>
<text x="187.8" y="144.3">VSS</text>
<text x="119.4" y="169.8">3</text>
<text x="119.4" y="168.1">8</text>
<text x="123.2" y="170.5">0V</text>
<text x="123.2" y="168.9">VDD</text>
<text x="129.4" y="168.9">VOUT</text>
<text x="131.5" y="172.1">C+</text>
<text x="131.8" y="173.8">C-</text>
<text x="136.3" y="171.4">2</text>
<text x="136.3" y="173">4</text>
<text x="136.3" y="168.1">5</text>
<text x="119.4" y="176.3">7</text>
<text x="119.4" y="174.7">6</text>
<text x="123.2" y="177">OSC</text>
<text x="123.2" y="175.4">FREQX2</text>
<text x="131.4" y="177">ZC</text>
<text x="136.3" y="176.3">1</text>
</g>
<g font-size="1.3">
<text x="223.1" y="70.7">DSR</text>
<text x="223.1" y="69">DCD</text>
<text x="223.1" y="77.2">CTS</text>
<text x="223.1" y="75.6">TXD</text>
<text x="223.1" y="73.9">RTS</text>
<text x="223.1" y="72.3">RXD</text>
<text x="223.1" y="80.5">RI</text>
<text x="223.1" y="78.8">DTR</text>
<text x="223.1" y="82.1">GND</text>
<text x="218.7" y="84.2">S</text>
<text x="223.1" y="131.2">RXD</text>
<text x="223.1" y="129.5">DSR</text>
<text x="223.1" y="127.9">DCD</text>
<text x="223.1" y="137.7">DTR</text>
<text x="223.1" y="136.1">CTS</text>
<text x="223.1" y="134.5">TXD</text>
<text x="223.1" y="132.8">RTS</text>
<text x="218.7" y="143">S</text>
<text x="223.1" y="139.4">RI</text>
<text x="223.1" y="141">GND</text>
</g>
<g font-size="1">
<text x="54.8" y="80.4">RST/4.6D</text>
<text x="223.8" y="91.8">+12V/4.3D</text>
<text x="223.8" y="95.1">-12V</text>
<text x="223.8" y="100">INT_UART1/5.5B</text>
<text x="223.9" y="98.4">KB_INT_ENABLE/2.1E</text>
<text x="223.8" y="150.7">+12V/4.3D</text>
<text x="223.8" y="154">-12V</text>
<text x="223.8" y="157.3">INT_UART2/5.5B</text>
<text x="92.1" y="168.7">+12V/4.3D</text>
<text x="159.8" y="168.7">-12V</text>
</g>
</svg>
